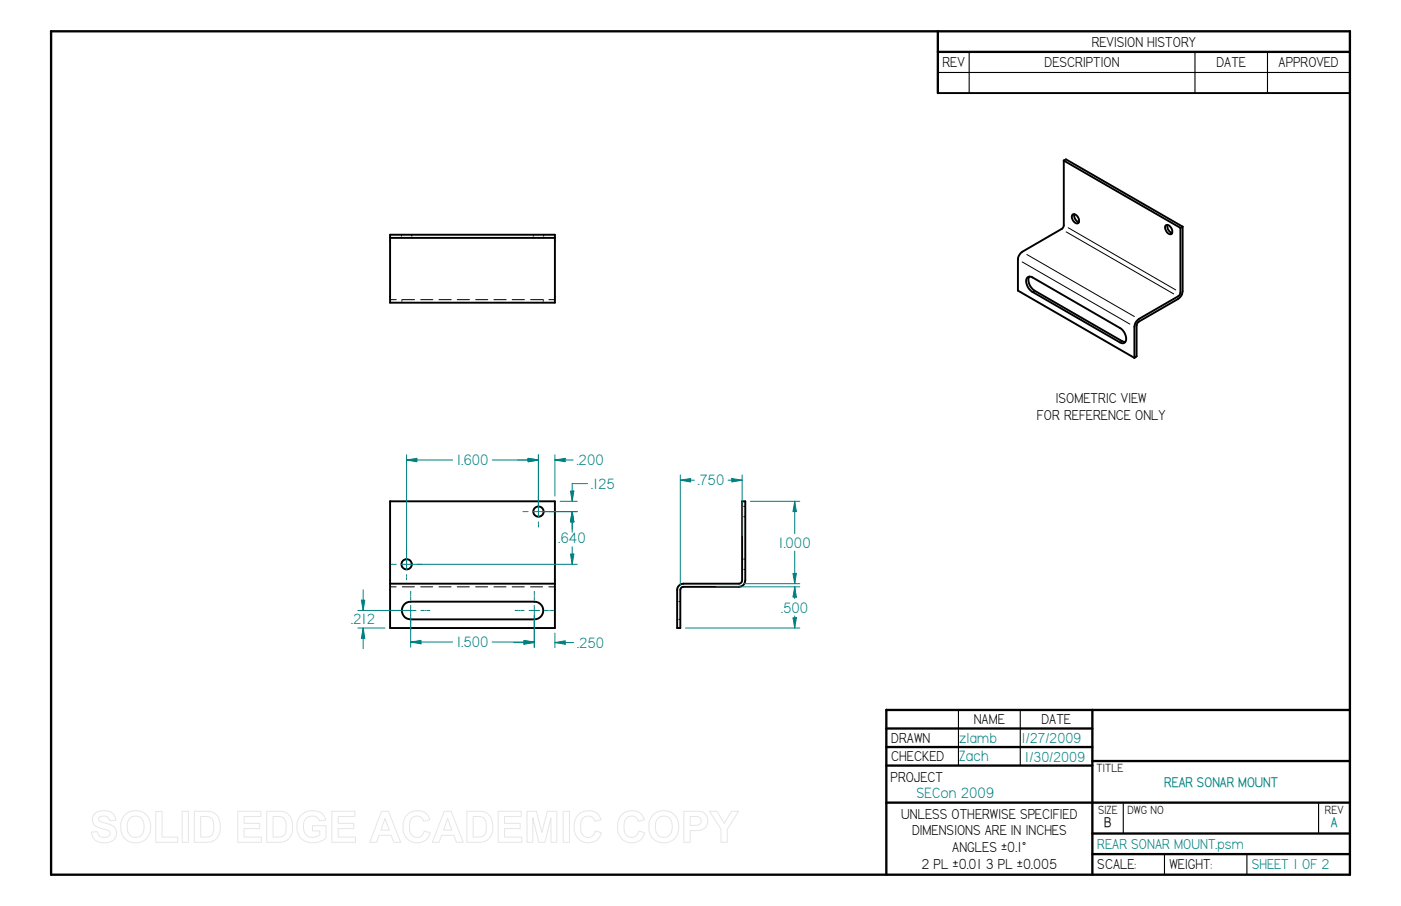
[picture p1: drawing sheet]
<svg xmlns="http://www.w3.org/2000/svg" width="432mm" height="279mm" viewBox="0 0 432 279" stroke-linecap="round" stroke-linejoin="round" font-family="sans-serif">
<g fill="none" stroke="#000" stroke-width=".72">
<path d="M15.7 9.7l400.4-.1v260.1h-400.4zM289.1 9.7v19M289.1 16h127M273.2 218.9v50.8M273.2 218.9h142.9M336.7 218.9v50.8M273.2 224.7h63.5M273.2 230.4h63.5M273.2 236.1h63.5M336.7 234.7h79.4M273.2 247.5h142.9M336.7 257h79.4"/>
<path d="M336.7 263.4h79.4"/>
</g>
<path d="M298.7 16v12.7M368.3 16v12.7M390.7 16v12.7M289.1 22.4h127M295.4 218.9v17.2M314.5 218.9v17.2M346.2 247.6v9.4M406.4 247.6v9.4M358.9 263.4v6.3M384.3 263.4v6.3" fill="none" stroke="#000" stroke-width=".34"/>
<g fill="none" stroke="#000" stroke-width=".59">
<path d="M289.1 28.7h127M327.9 49.5v20l-.7 1.2M120.2 72.4h50.8v20.9h-50.8zM120.2 73.4h50.8M327.2 70.6l-12.1 7-.8 .8-.6 1.6v9.6l35.9 20.8M330.5 66.2a1.73 1.73 0 0 1 2.1 2.1l-.1 .3a1.18 1.18 0 0 1-1.9-.8 1.4 1.4 0 0 1-.1-1.6zM331.1 66v.8l.4 1 1 .7M359.3 69.5a1.77 1.77 0 0 1 1.7 .8 1.77 1.77 0 0 1 0 1.9 1.88 1.88 0 0 1-1.7-2.7zM359.8 69.3l.2 1.4 .6 .8 .7 .3M364.5 69.9v19.9a2.84 2.84 0 0 1-1.4 2.4l-12.1 7M364.5 69.9l-36-20.8-.6 .4 35.9 20.8v19.9l-.2 .7-.5 .5-12.1 7M364.5 69.9l-.7 .4"/>
<path d="M317.2 85.3a3.6 3.6 0 0 0 1.7 4.4l26.9 15.5 1 .3M318.2 90l26.9 15.6a1.23 1.23 0 0 0 1.6 .1 1.23 1.23 0 0 0 .4-1.5l-.6-1.8-.9-1-27.4-15.8a1.24 1.24 0 0 0-1.5-.1 1.24 1.24 0 0 0-.4 1.5l.6 1.7 1.3 1.3M351 98.4l-1.1 1.3-.3 1.1M351 99.2l-.5 .5-.2 .7M349.6 100.7v9.7M350.3 100.3v9.6M350.3 109.9l-.7 .5M120.2 154.6h50.8v39.1h-50.8zM120.2 180h50.8M126.5 191h38.2a2.73 2.73 0 0 0 2.7-2.7 2.73 2.73 0 0 0-2.7-2.8h-38.1a2.73 2.73 0 0 0-2.8 2.8 2.73 2.73 0 0 0 2.8 2.7M208.7 181.9v11.8h1v-11.8M210.6 180h17.2a1.01 1.01 0 0 0 .9-1v-24.4h1v24.4a1.97 1.97 0 0 1-1.9 2h-17.2"/>
<path d="M210.7 180a1.97 1.97 0 0 0-2 1.9M210.7 181a.94 .94 0 0 0-1 .9"/>
<circle cx="166" cy="157.8" r="1.59"/>
<circle cx="125.3" cy="174" r="1.59"/>
</g>
<g fill="none" stroke="#000" stroke-width=".31">
<path d="M123.7 72.4v.2M123.7 73v.4M126.9 72.3v.4M126.9 73v.4M164.4 72.4v.2M164.4 73v.4M167.6 72.3v.4M167.6 73v.4M316.5 78.5l33.1 19.1M328.6 71.5l33.1 19.1M329.2 70.2l33.2 19.2M120.2 92.4h1.9"/>
<path d="M123.9 92.4v.3M123.9 93v.3M124 92.4h3.8M129.7 92.4h3.7M135.3 92.4h3.8M140.9 92.4h3.8M146.6 92.4h3.7M152.2 92.4h3.8M157.9 92.4h3.7M163.5 92.4h3.8M167.4 92.4v.3M167.4 93v.3"/>
<path d="M169.2 92.4h1.8M315 80.8l33.2 19.1M318.7 89.7l-.4 .3M345.7 105.2l-.3 .3M228.7 156.2h.4M228.7 159.3h.3M229.4 156.2h.3M229.4 159.3h.3M228.7 172.4h.4M228.7 175.6h.3M229.4 172.4h.3M229.4 175.6h.3"/>
<path d="M120.2 181h1.9M124 181h3.7M129.7 181h3.6M135.3 181h3.7M140.9 181h3.8M146.6 181h3.7M152.2 181h3.8M157.9 181h3.7M163.5 181h3.7M169.2 181h1.8M208.7 191h.3M208.7 185.5h.3"/>
<path d="M209.3 191h.4M209.3 185.5h.4"/>
</g>
<path d="M244.4 190.5h1l-.5 3.2z" fill="none" stroke="#008080" stroke-width=".31"/>
<path d="M244.4 190.5h1l-.5 3.2z" fill="#008080"/>
<path d="M244.9 181l.5 3.1h-1z" fill="none" stroke="#008080" stroke-width=".31"/>
<path d="M244.9 181l.5 3.1h-1z" fill="#008080"/>
<path d="M244.4 176.8h1l-.5 3.2zM211.2 193.7h35.3M220.8 181h25.7M244.9 180.9v3.7M244.9 189.9v3.8" fill="none" stroke="#008080" stroke-width=".31"/>
<path d="M244.4 176.8h1l-.5 3.2z" fill="#008080"/>
<path d="M244.9 154.6l.5 3.2h-1z" fill="none" stroke="#008080" stroke-width=".31"/>
<path d="M244.9 154.6l.5 3.2h-1z" fill="#008080"/>
<g fill="none" stroke="#008080" stroke-width=".31">
<path d="M161.2 157.8h.6M161.9 157.8h.2M162.2 157.8h.6M164.3 157.8h3.3M165.9 153v.6M165.9 153.7v.2M165.9 154v.6M165.9 156.2v3.1M169.1 157.8h.6M169.8 157.8h.2M170.1 157.8h.6M175.8 151.4h1.1l-.5 3.2z"/>
<path d="M231.3 154.6h15.2M244.9 154.6v10M120.5 174h.7M121.3 174h.1M121.6 174h.5M123.7 174h3.2M125.3 169.2v.6M125.3 170v.1M125.3 170.3v.6M125.3 172.4v3.2M125.3 177.2v.5M125.3 177.9v.1"/>
<path d="M125.3 178.2v.6M128.5 174h.5M129.2 174h.1M129.5 174h.6M165.9 161v.5M165.9 161.7v.1M165.9 162v.5M244.9 170v10M120.6 188.3h1.1M121.9 188.3h.3M122.4 188.3h1M125 188.3h3.2"/>
<path d="M126.6 182.3v1M126.6 183.6v.3M126.6 184.1v1M126.6 186.7v3.2M126.6 191.4v1M126.6 192.7v.2M126.6 193.2v1M129.8 188.3h.9M131 188.3h.2M131.5 188.3h1M158.7 188.3h1.1M160 188.3h.3"/>
<path d="M160.5 188.3h1M163.1 188.3h3.2M164.7 182.3v1M164.7 183.6v.3M164.7 184.1v1M164.7 186.7v3.2M164.7 191.4v1M164.7 192.7v.2M164.7 193.2v1M167.9 188.3h.9M169.1 188.3h.2M169.6 188.3h1"/>
<path d="M229.4 180h17.1"/>
</g>
<path d="M175.8 151.4h1.1l-.5 3.2z" fill="#008080"/>
<path d="M176.4 157.8l.5 3.2h-1.1z" fill="none" stroke="#008080" stroke-width=".31"/>
<path d="M176.4 157.8l.5 3.2h-1.1z" fill="#008080"/>
<path d="M167.6 157.8h10.3M172.6 154.6h5.3M176.4 157.8l.5 3.2h-1.1zM176.4 157.8v6.3M181.1 149.1h-4.7v5.5" fill="none" stroke="#008080" stroke-width=".31"/>
<path d="M176.4 157.8l.5 3.2h-1.1z" fill="#008080"/>
<path d="M175.8 170.9h1.1l-.5 3.1z" fill="none" stroke="#008080" stroke-width=".31"/>
<path d="M175.8 170.9h1.1l-.5 3.1z" fill="#008080"/>
<path d="M167.6 157.8h10.3M171 141.9l3.2-.5v1zM176.4 157.8v5.4M126.9 174h51M176.4 168.6v5.4" fill="none" stroke="#008080" stroke-width=".31"/>
<path d="M171 141.9l3.2-.5v1z" fill="#008080"/>
<path d="M162.8 141.4l3.1 .5-3.1 .5z" fill="none" stroke="#008080" stroke-width=".31"/>
<path d="M162.8 141.4l3.1 .5-3.1 .5z" fill="#008080"/>
<path d="M125.3 141.9l3.2-.5v1zM159.6 141.9h6.3M165.9 140.3v15.9M171 141.9h5.7M171 140.3v12.7" fill="none" stroke="#008080" stroke-width=".31"/>
<path d="M125.3 141.9l3.2-.5v1z" fill="#008080"/>
<path d="M162.8 141.4l3.1 .5-3.1 .5z" fill="none" stroke="#008080" stroke-width=".31"/>
<path d="M162.8 141.4l3.1 .5-3.1 .5z" fill="#008080"/>
<path d="M125.3 140.3v32.1M125.3 141.9h14.2M151.7 141.9h14.2M165.9 140.3v15.9M171 198.2l3.2-.6v1.1z" fill="none" stroke="#008080" stroke-width=".31"/>
<path d="M171 198.2l3.2-.6v1.1z" fill="#008080"/>
<path d="M161.5 197.6l3.2 .6-3.2 .5z" fill="none" stroke="#008080" stroke-width=".31"/>
<path d="M161.5 197.6l3.2 .6-3.2 .5z" fill="#008080"/>
<path d="M158.3 198.2h6.4M161.5 197.5l3.2 .5-3.2 .5zM164.7 189.9v9.8M171 198.2h5.8M171 195.2v4.5" fill="none" stroke="#008080" stroke-width=".31"/>
<path d="M161.5 197.5l3.2 .5-3.2 .5z" fill="#008080"/>
<path d="M126.6 198l3.2-.5v1z" fill="none" stroke="#008080" stroke-width=".31"/>
<path d="M126.6 198l3.2-.5v1z" fill="#008080"/>
<path d="M111.4 185.1h1l-.5 3.2zM126.5 198h13M126.6 189.9v9.7M151.7 198h13M164.7 189.9v9.7" fill="none" stroke="#008080" stroke-width=".31"/>
<path d="M111.4 185.1h1l-.5 3.2z" fill="#008080"/>
<path d="M111.9 193.7l.5 3.1h-1z" fill="none" stroke="#008080" stroke-width=".31"/>
<path d="M111.9 193.7l.5 3.1h-1z" fill="#008080"/>
<path d="M209.7 148.1l3.2-.5v1zM110.3 188.3h14.7M110.3 193.7h8.4M111.9 181.9v6.4M111.9 193.7v6.3" fill="none" stroke="#008080" stroke-width=".31"/>
<path d="M209.7 148.1l3.2-.5v1z" fill="#008080"/>
<path d="M225.6 147.6l3.1 .5-3.1 .5z" fill="none" stroke="#008080" stroke-width=".31"/>
<path d="M225.6 147.6l3.1 .5-3.1 .5z" fill="#008080"/>
<path d="M209.7 146.5v33.8M209.7 148.1h4.3M224.4 148.1h4.3M228.7 146.5v18.7" fill="none" stroke="#008080" stroke-width=".31"/>
<g fill="none" stroke="#e6e6e6" stroke-width=".31">
<path d="M29.1 251a4.6 4.6 0 0 1 6 .2l.6 1.8-2 .1a1.81 1.81 0 0 0-1.5-1.5 1.81 1.81 0 0 0-1.8 1 2 2 0 0 0 2 1.2 3.6 3.6 0 0 1 3.5 2.7 3.1 3.1 0 0 1-3.8 3.4 3.4 3.4 0 0 1-3.9-3.3l1.8-.1a2.1 2.1 0 0 0 1.8 1.8 2.1 2.1 0 0 0 2.2-1.3 1.81 1.81 0 0 0-1.9-1.3 3.5 3.5 0 0 1-3.6-3l.2-1.1zM38.5 251.2a4.8 4.8 0 0 1 5.8-.5 4.8 4.8 0 0 1 2.1 5.4 4.7 4.7 0 0 1-5.5 3.8 4.7 4.7 0 0 1-3.7-5.6l.4-1.7zM39.9 252.5a2.56 2.56 0 0 1 2.8-.7 2.56 2.56 0 0 1 1.7 2.4 3.1 3.1 0 0 1-2 4 2.71 2.71 0 0 1-3.2-3.3 3.5 3.5 0 0 1 .7-2.4zM48 250.3h2v7.8h4.8v1.7h-6.8zM56.1 250.2h2v9.6h-2zM59.9 250.2h4.1a3.8 3.8 0 0 1 3.9 4.2 4.4 4.4 0 0 1-3 5.2l-5 .2zM61.8 251.8h1.9a2.51 2.51 0 0 1 2.2 3.2 3.2 3.2 0 0 1-1 2.9l-3.1 .2zM73.3 250.2h7.1v1.6h-5.2v2.1h4.9v1.6h-4.9v2.6h5.4v1.7h-7.3zM82.2 250.2h4.1a3.8 3.8 0 0 1 3.9 4.2 4.4 4.4 0 0 1-3 5.2l-5 .2zM84.2 251.8h1.8a2.51 2.51 0 0 1 2.2 3.2 3.2 3.2 0 0 1-1 2.9l-3 .2zM92.9 251.2a5.1 5.1 0 0 1 6.7 0l.8 1.7-1.9 .3a2.65 2.65 0 0 0-3.2-1.4 2.65 2.65 0 0 0-1.8 3 2.95 2.95 0 0 0 1.6 3.2 2.95 2.95 0 0 0 3.5-.6v-1.2h-2.3v-1.6h4.2v3.8a5.8 5.8 0 0 1-8.1-.4 5.5 5.5 0 0 1 .5-6.8zM102.3 250.2h7.1v1.6h-5.2v2.1h4.9v1.6h-4.9v2.6h5.4v1.7h-7.3z"/>
<path d="M117.6 250.2h2.1l3.8 9.6h-2.1l-.8-2.2h-3.8l-.8 2.2h-2zM118.7 252.4l1.3 3.6h-2.6zM125.4 251.3a4.1 4.1 0 0 1 7.1 1.5l-1.9 .5a2.22 2.22 0 0 0-2.6-1.6 2.22 2.22 0 0 0-1.8 2.4v.8a2.6 2.6 0 0 0 2.7 3.3l1.3-.7 .6-1.3 1.8 .6a4.3 4.3 0 0 1-5 3 4.3 4.3 0 0 1-3.4-4.7 5 5 0 0 1 1.2-3.8zM136.9 250.2h2.1l3.8 9.6h-2.1l-.8-2.2h-3.8l-.8 2.2h-2zM138 252.4l1.3 3.6h-2.6zM143.9 250.2h4.1a3.8 3.8 0 0 1 3.8 4.2 4.4 4.4 0 0 1-3 5.2l-4.9 .2zM145.8 251.8h1.9a2.51 2.51 0 0 1 2.2 3.2 3.2 3.2 0 0 1-1.1 2.9l-3 .2zM153.5 250.2h7.2v1.6h-5.2v2.1h4.8v1.6h-4.8v2.6h5.3v1.7h-7.3zM162.4 250.2h2.9l1.7 6.5 1.7-6.5h2.9v9.6h-1.8v-7.6l-1.9 7.6h-1.8l-1.9-7.6v7.6h-1.8zM173.6 250.2h1.9v9.6h-1.9zM178.2 251.3a4.1 4.1 0 0 1 7.1 1.5l-2 .5a2.22 2.22 0 0 0-2.5-1.6 2.22 2.22 0 0 0-1.8 2.4l-.1 .8a2.6 2.6 0 0 0 2.8 3.3l1.3-.7 .5-1.3 1.8 .6a4.3 4.3 0 0 1-5 3 4.3 4.3 0 0 1-3.3-4.7 5 5 0 0 1 1.2-3.8zM191.6 251.3a4.1 4.1 0 0 1 7 1.5l-1.9 .5a2.22 2.22 0 0 0-2.5-1.6 2.22 2.22 0 0 0-1.8 2.4l-.1 .8a2.6 2.6 0 0 0 2.8 3.3l1.2-.7 .6-1.3 1.8 .6a4.3 4.3 0 0 1-5 3 4.3 4.3 0 0 1-3.4-4.7 5 5 0 0 1 1.3-3.8z"/>
<path d="M201.3 251.2a4.8 4.8 0 0 1 5.7-.5 4.8 4.8 0 0 1 2.1 5.4 4.7 4.7 0 0 1-5.5 3.8 4.7 4.7 0 0 1-3.6-5.6l.4-1.7zM202.7 252.5a2.56 2.56 0 0 1 2.8-.7 2.56 2.56 0 0 1 1.6 2.4 3.1 3.1 0 0 1-2 4 2.71 2.71 0 0 1-3.1-3.3 3.5 3.5 0 0 1 .7-2.4zM210.8 250.2h4.5a2.99 2.99 0 0 1 2.8 3.4 2.99 2.99 0 0 1-3.5 2.5l-1.9 .1v3.6h-1.9zM212.7 251.8h2.1a1.39 1.39 0 0 1 1.3 1.7 1.39 1.39 0 0 1-1.8 1l-1.6 .1zM218.7 250.2h2.3l2.2 3.7 2.2-3.7h2.2l-3.4 5.5v4.1h-2v-4.1z"/>
</g>
<g font-size="5.2" fill="#008080">
<text x="140.7" y="143.5">1.600</text>
<text x="177.8" y="143.5">.200</text>
<text x="215.1" y="149.7">.750</text>
<text x="182.2" y="150.7">.125</text>
<text x="172.2" y="167.5">.640</text>
<text x="239.9" y="168.9">1.000</text>
<text x="240.7" y="188.9">.500</text>
<text x="108.2" y="192.6">.212</text>
<text x="140.7" y="199.6">1.500</text>
<text x="177.9" y="199.7">.250</text>
<text x="295.7" y="234.7">Zach</text>
<text x="282.5" y="246.1">SECon 2009</text>
</g>
<g font-size="5">
<text x="336.5" y="14.4">REVISION HISTORY</text>
<text x="290.4" y="20.7">REV</text>
<text x="321.9" y="20.7">DESCRIPTION</text>
<text x="374.9" y="20.7">DATE</text>
<text x="394.1" y="20.7">APPROVED</text>
<text x="325.4" y="124.3">ISOMETRIC VIEW</text>
<text x="319.6" y="129.5">FOR REFERENCE ONLY</text>
<text x="300.1" y="223.4">NAME</text>
<text x="321" y="223.4">DATE</text>
<text x="274.7" y="229.1">DRAWN</text>
<text x="274.7" y="234.8">CHECKED</text>
<text x="274.5" y="241.2">PROJECT</text>
<text x="277.7" y="252.6">UNLESS OTHERWISE SPECIFIED</text>
<text x="281.1" y="257.6">DIMENSIONS ARE IN INCHES</text>
<text x="293.5" y="262.8">ANGLES ±0.1°</text>
<text x="284" y="267.8">2 PL ±0.01 3 PL ±0.005</text>
<text x="338.2" y="268.1">SCALE:</text>
<text x="360.4" y="268.1">WEIGHT:</text>
</g>
<g font-size="5" fill="#008080">
<text x="295.7" y="229">zlamb</text>
<text x="314.7" y="229.1">1/27/2009</text>
<text x="315.8" y="234.9">1/30/2009</text>
<text x="338.2" y="261.7">REAR SONAR MOUNT.psm</text>
<text x="385.8" y="268.1">SHEET 1 OF 2</text>
</g>
<g font-size="4.8" fill="#008080">
<text x="358.8" y="242.7">REAR SONAR MOUNT</text>
<text x="410.2" y="255.1">A</text>
</g>
<text font-size="4.8" x="340.3" y="255.1">B</text>
<g font-size="4.1">
<text x="337.9" y="238.1">TITLE</text>
<text x="338.4" y="251">SIZE</text>
<text x="347.5" y="251">DWG NO</text>
<text x="408.3" y="251">REV</text>
</g>
</svg>
